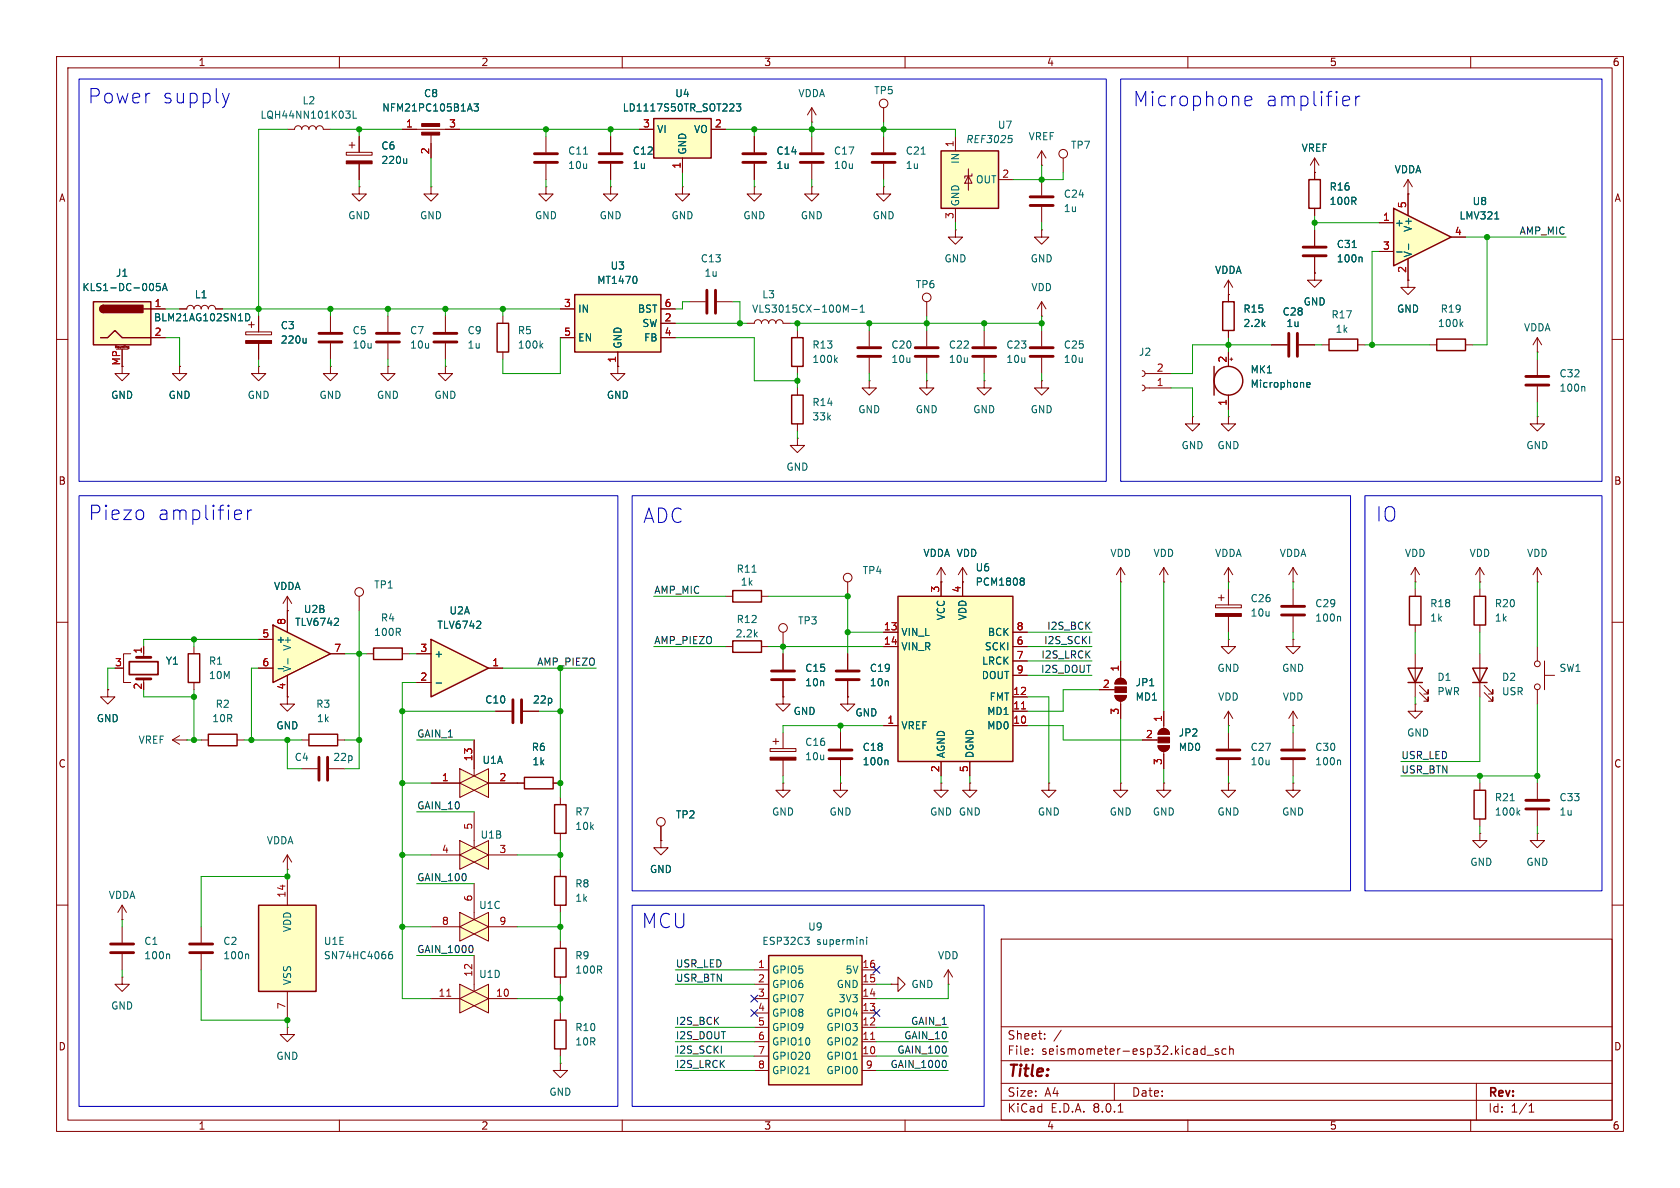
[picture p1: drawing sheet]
<svg xmlns="http://www.w3.org/2000/svg" width="297mm" height="210mm" viewBox="0 0 297 210" stroke-linecap="round" stroke-linejoin="round" font-family="sans-serif">
<g fill="none" stroke="#840000" stroke-width=".18">
<path d="M10 10h277v190h-277zM12 12h273v186h-273zM60 10v2M110 10v2M160 10v2M210 10v2M260 10v2M10 60h2M285 60h2M10 110h2M285 110h2M10 160h2"/>
<path d="M285 160h2M177 166h108v32h-108zM60 198v2M110 198v2M160 198v2M177 194.5h108M177 191.5h108M177 187.5h108M177 181.5h108M182.5 186.3v.1M182.5 185.5v.1M184.7 183.6v.1"/>
<path d="M184.7 182.8v.1M187.6 182.1l-1.3 2M197 191.5v3M197.7 196.6h.8M210 198v2M212.9 185.4l.1 .1M213 184.9v1.5M213 186.3l-.1 .1M213.4 186.5h1.1M215.4 185.5l-.4-.1-.2 .2 .1 .2 .5 .2v.3h-.6M216.7 185.5l-.4-.1-.3 .3v.4l.2 .2h.5M217.4 185.5l.2-.1 .4 .1v.9"/>
<path d="M217.4 184.9v1.5M260 198v2M261 191.5v6.5M270.3 196.6h.9M270.3 195.5l.4-.4v1.5"/>
</g>
<path d="M101.6 52.1h15.2v10.1h-15.2z" fill="#ffffc2"/>
<path d="M101.6 52.1h15.2v10.1h-15.2z" fill="none" stroke="#840000" stroke-width=".25"/>
<path d="M107.9 24.1v2.8M107.9 29v2.8M120.6 33v1.3h1.3l-1.3 1.3-1.2-1.3h1.2M120.6 33h.1M99.1 54.6h2.5M99.1 59.7h2.5M116.8 57.2h2.6M116.8 54.6h2.6M116.8 59.7h2.6M109.2 62.2v2.6" fill="none" stroke="#840000" stroke-width=".18"/>
<path d="M112.5 49l.1 .3-.1 .7" fill="none" stroke="#006464" stroke-width=".18"/>
<path d="M105.9 28.7h4.1M105.9 27.2h4.1" fill="none" stroke="#840000" stroke-width=".51"/>
<path d="M115.6 21h10.1v6.9h-10.1z" fill="#ffffc2"/>
<path d="M115.6 21h10.1v6.9h-10.1z" fill="none" stroke="#840000" stroke-width=".25"/>
<path d="M107.9 33v1.3h1.3l-1.3 1.3-1.2-1.3h1.2M107.9 33h.1M113 22.9h2.6M120.6 27.9v2.6M125.7 22.9h2.6M121.9 53.3h2.8M126.7 53.3h2.8M228.6 138.4v1.3h1.3l-1.3 1.3-1.3-1.3h1.3M228.6 138.4h.1" fill="none" stroke="#840000" stroke-width=".18"/>
<path d="M130.2 18.4h.8l-.5 .4 .4 .2v.5l-.2 .1-.5-.1" fill="none" stroke="#006464" stroke-width=".18"/>
<path d="M125 51.3v4.1M126.5 51.3v4.1" fill="none" stroke="#840000" stroke-width=".51"/>
<path d="M16.5 53.3h10.2v7.7h-10.2z" fill="#ffffc2"/>
<path d="M16.5 53.3h10.2v7.7h-10.2zM17.8 59.7h1.2l1.3-1.3 1.3 1.3h5.1M18.3 54a.64 .64 0 0 0-.6 .6 .64 .64 0 0 0 .6 .6M25.4 54.6h1.3M140 69.9h2v5h-2zM36.8 129.8h5.1v2h-5.1z" fill="none" stroke="#840000" stroke-width=".25"/>
<g fill="#840000" stroke="#840000" stroke-width=".25">
<path d="M17.8 54.2l.5-.2v1.2a.63 .63 0 0 1-.6-.3 .63 .63 0 0 1 .1-.7z"/>
<path d="M18.3 54h7v1.2h-7z"/>
</g>
<g fill="none" stroke="#840000" stroke-width=".18">
<path d="M156.2 19.1v2.5M133.3 33v1.3h1.3l-1.3 1.3-1.2-1.3h1.2M133.3 33h.1M133.3 24.1v2.8M133.3 29v2.8M143.5 33v1.3h1.3l-1.3 1.3-1.3-1.3h1.3M143.5 33h.1M156.2 33v1.3h1.3l-1.3 1.3-1.3-1.3h1.3M156.2 33h.1M184.1 29.2h.1M184.1 26.7l-.7 1.2M184.1 26.7v2.5"/>
<path d="M184.1 31.8v2.7M184.1 36.6v2.8M184.1 26.7l.8 1.2M188 27.9v2.6M26.7 54.6h2.5M26.7 59.7h2.5M163.8 58.4v2.8M20.4 61.5v-.4l.1 .3 .2-.3v.4M20.6 61.7h2M21.6 61.7v3.1M21.9 61.1v.4M22.1 61.1h.1"/>
<path d="M22.1 61.1v.1M22.6 61.6h.1M22.6 61.5h.1M22.6 61.5h.2M22.7 61.3h-.1v.2M22.7 61.3h.1M22.8 61.6h-.1M22.8 61.3v.3M109.2 64.8v1.2h1.3l-1.3 1.3-1.3-1.3h1.3M109.2 64.8h.1M141 77.5v1.2h1.2l-1.2 1.3-1.3-1.3h1.3M141 77.5h.1"/>
<path d="M141 68.6v1.3M141 74.9v1.3M153.7 67.3v1.3h1.2l-1.2 1.3-1.3-1.3h1.3M153.7 67.3h.1M163.8 67.3v1.3h1.3l-1.3 1.3-1.2-1.3h1.2M163.8 67.3h.1M163.8 63.2v2.8M174 67.3v1.3h1.3l-1.3 1.3-1.3-1.3h1.3M174 67.3h.1M184.1 67.3v1.3h1.3l-1.3 1.3-1.2-1.3h1.2M184.1 67.3h.1M35.6 130.8h1.2"/>
<path d="M41.9 130.8h1.3"/>
<circle cx="156.2" cy="18.3" r=".76"/>
<circle cx="188" cy="27.2" r=".76"/>
</g>
<path d="M28.3 50.1h-.6l-.1 .6 .2-.1 .4 .1 .2 .1-.1 .5-.2 .1-.5-.1M28.7 51.4l.4-1.3 .5 1.3M28.8 51h.6" fill="none" stroke="#006464" stroke-width=".18"/>
<path d="M131.3 28.7h4.1M131.3 27.2h4.1M182.1 36.3h4.1M182.1 34.8h4.1M161.8 63h4.1M161.8 61.5h4.1" fill="none" stroke="#840000" stroke-width=".51"/>
<path d="M166.4 26.7h10.1v10.1h-10.1z" fill="#ffffc2"/>
<g fill="none" stroke="#840000" stroke-width=".25">
<path d="M166.4 26.7h10.1v10.1h-10.1zM87.9 57.2h2v5h-2zM140 59.7h2v5.1h-2zM234.9 59.9h5.1v2.1h-5.1zM214.6 64.8v5.1M33.3 115.6h2v5.1h-2zM66 114.6h5.1v2h-5.1zM54.6 129.8h5.1v2h-5.1zM98 167.6h2.1v5.1h-2.1zM98 180.3h2.1v5.1h-2.1z"/>
<circle cx="217.2" cy="67.3" r="2.54"/>
</g>
<g fill="none" stroke="#840000" stroke-width=".18">
<path d="M50.8 22.9h1.3a.64 .64 0 0 1 .6-.7 .64 .64 0 0 1 .6 .7 .64 .64 0 0 1 .7-.7 .64 .64 0 0 1 .6 .7 .64 .64 0 0 1 .6-.7 .64 .64 0 0 1 .7 .7 .64 .64 0 0 1 .6-.7 .64 .64 0 0 1 .6 .7h1.3M61.2 26.9h4.6v.5h-4.6zM61.7 25.7h1M62.2 25.1v1.1M63.5 33v1.3h1.3l-1.3 1.3-1.3-1.3h1.3M63.5 33h.1M63.5 24.1v2.8M63.5 29v2.8M71.1 22.9h10.2M76.2 33v1.3h1.3l-1.3 1.3-1.3-1.3h1.3M76.2 33h.1M76.2 23.6v4.3"/>
<path d="M96.5 33v1.3h1.3l-1.3 1.3-1.3-1.3h1.3M96.5 33h.1M96.5 24.1v2.8M96.5 29v2.8M168.9 24.1v2.6M168.9 36.8v2.6M171.2 31.1l.6 1.3h-1.2zM171.2 29.8v3.9M171.8 30.7v.4h-1.2v.4M176.5 31.8h2.6M31.7 54.6h1.3a.64 .64 0 0 1 .7-.6 .64 .64 0 0 1 .6 .6 .64 .64 0 0 1 .6-.6 .64 .64 0 0 1 .7 .6 .64 .64 0 0 1 .6-.6 .64 .64 0 0 1 .6 .6 .64 .64 0 0 1 .7-.6 .64 .64 0 0 1 .6 .6h1.3M43.4 58.7h4.6v.5h-4.6z"/>
<path d="M43.9 57.4h1.1M44.4 56.9v1M45.7 55.9v2.8M58.4 55.9v2.8M68.6 55.9v2.8M78.7 55.9v2.8M88.9 55.9v1.3M132.1 57.2h1.2a.64 .64 0 0 1 .7-.7 .64 .64 0 0 1 .6 .7 .64 .64 0 0 1 .7-.7 .64 .64 0 0 1 .6 .7 .64 .64 0 0 1 .6-.7 .64 .64 0 0 1 .7 .7 .64 .64 0 0 1 .6-.7 .64 .64 0 0 1 .6 .7h1.3M141 58.4v1.3M153.7 58.4v2.8M163.8 53.3v2.6M168.9 40.6v1.3h1.3l-1.3 1.3-1.3-1.3h1.3"/>
<path d="M168.9 40.6h.1M174 58.4v2.8M184.1 40.6v1.3h1.3l-1.3 1.3-1.2-1.3h1.2M184.1 40.6h.1M184.1 55.9h.1M184.1 53.3v2.6M184.1 58.4v2.8M184.1 53.3l-.7 1.3M184.1 53.3l.8 1.3M232.4 48.3v1.2h1.3l-1.3 1.3-1.3-1.3h1.3M232.4 48.3h.1M232.4 40.6v2.8"/>
<path d="M232.4 45.5v2.8M21.6 64.8v1.2h1.3l-1.3 1.3-1.3-1.3h1.3M31.7 64.8v1.2h1.3l-1.3 1.3-1.2-1.3h1.2M31.7 64.8h.1M45.7 64.8v1.2h1.3l-1.3 1.3-1.3-1.3h1.3M45.7 64.8h.1M45.7 60.7v2.8M58.4 64.8v1.2h1.3l-1.3 1.3-1.3-1.3h1.3M58.4 64.8h.1M58.4 60.7v2.8M68.6 64.8v1.2h1.2l-1.2 1.3-1.3-1.3h1.3M68.6 64.8h.1"/>
<path d="M68.6 60.7v2.8M78.7 64.8v1.2h1.3l-1.3 1.3-1.2-1.3h1.2M78.7 64.8h.1M78.7 60.7v2.8M88.9 62.2v1.3M141 64.8v1.2M153.7 63.2v2.8M174 63.2v2.8M184.1 63.2v2.8M217.2 62.2v2.6M217.2 69.9v2.5M217.4 63.5h.5"/>
<path d="M217.7 63.2v.6M224.8 61h2.8M229.6 61h2.8M233.7 61h1.2M240 61h1.3M21.6 118.1h.2M23.1 115.6h-1.3v5.1h1.3M25.4 114.3v1.9M34.3 114.3v1.3M50.8 108v3.8M50.8 119.4v3.8M63.5 105.4v2.6"/>
<path d="M64.8 115.6h1.2M71.1 115.6h1.3M228.6 113v1.3h1.3l-1.3 1.3-1.3-1.3h1.3M228.6 113h.1M228.6 104.1v2.8M228.6 109v2.8M19 121.9v1.3h1.3l-1.3 1.3-1.2-1.3h1.2M19 121.9h.1M25.4 120v.7M30.5 130.8h2.5M30.5 130.8l1.2 .8M31.7 130l-1.2 .8"/>
<path d="M33 130.8h.1M34.3 120.7v1.2M50.8 123.2v1.3h1.3l-1.3 1.2-1.3-1.2h1.3M50.8 123.2h.1M53.3 130.8h1.3M59.7 130.8h1.3M87.6 125.7h2.8M92.5 125.7h2.7M228.6 128.3h.1M228.6 125.7v2.6M228.6 129.5v2.8M228.6 134.4v2.8"/>
<path d="M228.6 125.7l-.8 1.3M228.6 125.7l.8 1.3M50.8 153.7h.1M50.8 151.1l-.8 1.3M50.8 151.1v2.6M50.8 151.1l.8 1.3M99.1 166.4v1.2M99.1 172.7v1.3M99.1 179.1v1.2M99.1 185.4v1.3"/>
<circle cx="163.8" cy="52.6" r=".76"/>
<circle cx="63.5" cy="104.6" r=".76"/>
</g>
<g fill="none" stroke="#006464" stroke-width=".18">
<path d="M61.1 19.6h.8l-.4 .5M62.4 19.6v1.3h.6M83.8 18.4h.8l-.4 .4 .3 .2v.5l-.2 .1-.5-.1M61.7 20.1l.2 .3v.3l-.2 .2M71.9 28.1v.8M71.9 28.8l-.2 .1M103.2 27.2h.7M178.4 23.9h.6M178.8 24.5l.1 .2-.1 .4M43.4 55.4a.64 .64 0 0 1 .8 .7 .64 .64 0 0 1-.8 .6M54.1 59.8v.9M149.1 53.9l.4 .9 .5-.9v1.3"/>
<path d="M150.6 54.7h.9M152.1 55.2h.7M152.1 54.3l.3-.4v1.3M239.1 43.8h.7M240.6 45.5l.2 .1v.7M54.1 60.5l-.2 .2M95.6 61.1l.4 .4M96 60.7l-.5 .5M147.7 63.6l.3 .5M148 63.2l-.4 .5M231 68l.6-.1v-.2l-.4-.1-.2 .2 .1 .6h.5M50.9 116.4v1"/>
<path d="M236.8 109l.2 .1v.7M236.8 134.4l.2 .1v.7"/>
</g>
<g fill="none" stroke="#840000" stroke-width=".51">
<path d="M94.5 28.7h4.1M94.5 27.2h4.1M56.4 58.9h4.1M66.5 58.9h4.1M76.7 58.9h4.1M227.8 58.9v4.1M229.4 58.9v4.1M230.4 43.7h4M230.4 45.2h4M56.4 60.5h4.1M66.5 60.5h4.1M76.7 60.5h4.1"/>
<path d="M151.6 63h4.1M151.6 61.5h4.1M172 63h4M172 61.5h4M182.1 63h4.1M182.1 61.5h4.1M24.1 116.2h2.6M226.6 108.7h4M226.6 107.2h4M24.1 120h2.6M90.7 123.7v4.1M92.2 123.7v4.1"/>
<path d="M226.6 134.1h4M226.6 132.6h4"/>
</g>
<path d="M22.9 117h5v2.3h-5z" fill="none" stroke="#840000" stroke-width=".3"/>
<g fill="#840000" stroke="#840000" stroke-width=".18">
<path d="M43.4 60.2h4.6v.5h-4.6z"/>
<path d="M74.5 23.4h3.2v.5h-3.2z"/>
<path d="M74.5 21.8h3.2v.6h-3.2z"/>
<path d="M61.2 28.4h4.6v.6h-4.6z"/>
</g>
<g fill="#ffffc2">
<path d="M81.3 176.5l5.1-2.5v5.1z"/>
<path d="M81.3 174l5.1 2.5-5.1 2.6z"/>
</g>
<g fill="none" stroke="#840000" stroke-width=".18">
<path d="M21.6 162.6h.1M21.6 160l-.8 1.3M21.6 160v2.6M21.6 160l.8 1.3M76.2 176.5h5.1M81.3 176.5l5.1-2.5v5.1zM81.3 174l5.1 2.5-5.1 2.6zM83.8 168.9v6.4M86.4 176.5h5M50.8 181.6v1.3h1.3l-1.3 1.3-1.3-1.3h1.3M50.8 181.6h.1M99.1 188v1.2h1.2l-1.2 1.3-1.3-1.3h1.3"/>
<path d="M99.1 188h.1"/>
</g>
<path d="M79 176.1h.7" fill="none" stroke="#a90000" stroke-width=".18"/>
<path d="M45.7 160h10.2v15.3h-10.2z" fill="#ffffc2"/>
<path d="M216.2 53.3h2v5.1h-2zM45.7 160h10.2v15.3h-10.2z" fill="none" stroke="#840000" stroke-width=".25"/>
<path d="M217.2 52.1v1.2M217.2 58.4v1.3M50.8 154.9v5.1M21.6 172.7v1.3h1.3l-1.3 1.3-1.3-1.3h1.3M21.6 172.7h.1M21.6 163.8v2.8M21.6 168.7v2.8M35.6 163.8v2.8M35.6 168.7v2.8M50.8 175.3v5" fill="none" stroke="#840000" stroke-width=".18"/>
<path d="M29.8 168.6l.2 .2v.7M43.8 168.6l.2 .2v.7M69.3 168.2l-.4 .1a.85 .85 0 0 0 0 1.2l.5-.1v-.5l-.2-.2-.4 .1-.1 .1" fill="none" stroke="#006464" stroke-width=".18"/>
<path d="M19.6 168.4h4M19.6 166.9h4M33.5 168.4h4.1M33.5 166.9h4.1" fill="none" stroke="#840000" stroke-width=".51"/>
<path d="M48.3 110.5l10.1 5.1-10.1 5.1z" fill="#ffffc2"/>
<path d="M48.3 110.5l10.1 5.1-10.1 5.1z" fill="none" stroke="#840000" stroke-width=".25"/>
<g fill="none" stroke="#840000" stroke-width=".18">
<path d="M143.5 19.1l-.8 1.2M143.5 19.1v2.5M143.5 19.1l.8 1.2M143.5 21.6h.1M143.5 24.1v2.8M143.5 29v2.8M156.2 24.1v2.8M156.2 29v2.8M45.7 113h2.6M45.7 118.1h2.6M50.8 108h.1M50.8 105.4l-.8 1.3"/>
<path d="M50.8 105.4v2.6M50.8 105.4l.8 1.3M58.4 115.6h2.6M53.3 135.9h2.8M58.2 135.9h2.8"/>
</g>
<path d="M162.9 27.2h.7M49.2 118.2h.9M59.7 109.4l.2 .1-.1 .3-.7 .8h.8" fill="none" stroke="#006464" stroke-width=".18"/>
<path d="M141.5 28.7h4M141.5 27.2h4M154.2 28.7h4M154.2 27.2h4M56.4 133.9v4M57.9 133.9v4" fill="none" stroke="#840000" stroke-width=".51"/>
<path d="M76.2 113l10.2 5.1-10.2 5.1z" fill="#ffffc2"/>
<path d="M76.2 113l10.2 5.1-10.2 5.1z" fill="none" stroke="#840000" stroke-width=".25"/>
<g fill="none" stroke="#840000" stroke-width=".18">
<path d="M217.2 52.1h.1M217.2 49.5l-.8 1.3M217.2 49.5v2.6M217.2 49.5l.7 1.3M73.7 115.6h2.5M86.4 118.1h2.5M73.7 120.7h2.5M138.4 138.4v1.3h1.3l-1.3 1.3-1.2-1.3h1.2M138.4 138.4h.1M148.6 138.4v1.3h1.3l-1.3 1.3-1.3-1.3h1.3M148.6 138.4h.1M116.8 148.6v1.3h1.3l-1.3 1.2-1.2-1.2h1.2"/>
<path d="M116.8 148.6h.1M116.8 146.1v2.5"/>
<circle cx="116.8" cy="145.3" r=".76"/>
</g>
<path d="M84.9 109.9l.1 .1-.1 .3-.7 .8h.8M77.1 120.7h1" fill="none" stroke="#006464" stroke-width=".18"/>
<path d="M135.9 168.9h16.5v22.9h-16.5z" fill="#ffffc2"/>
<path d="M135.9 168.9h16.5v22.9h-16.5z" fill="none" stroke="#840000" stroke-width=".25"/>
<g fill="none" stroke="#840000" stroke-width=".18">
<path d="M170.2 102.9h.1M170.2 100.3l-.8 1.3M170.2 100.3v2.6M170.2 100.3l.7 1.3M166.4 138.4v1.3h1.2l-1.2 1.3-1.3-1.3h1.3M166.4 138.4h.1M171.4 138.4v1.3h1.3l-1.3 1.3-1.2-1.3h1.2M171.4 138.4h.1M185.4 138.4v1.3h1.3l-1.3 1.3-1.3-1.3h1.3M185.4 138.4h.1M133.3 171.5h2.6M133.3 179.1h2.6"/>
<path d="M133.3 176.5h2.6M133.3 174h2.6M152.4 171.5h2.5M152.4 179.1h2.5M152.4 176.5h2.5M152.4 174h2.5M157.5 174h1.2v-1.3l1.3 1.3-1.3 1.3v-1.3M157.5 174h.1M167.6 174h.1M167.6 171.5l-.7 1.2M167.6 171.5v2.5M167.6 171.5l.8 1.2"/>
<path d="M133.3 186.7h2.6M133.3 184.2h2.6M133.3 181.6h2.6M133.3 189.2h2.6M152.4 186.7h2.5M152.4 184.2h2.5M152.4 181.6h2.5M152.4 189.2h2.5"/>
</g>
<path d="M153.9 183.7h.7" fill="none" stroke="#a90000" stroke-width=".18"/>
<path d="M142.3 165.7h.8l-.5 .5M142.9 166.2l.2 .2-.2 .5M152.4 166.1l.2 .2v.6M153.2 165.7v.1M153.2 166.1v.8M142.4 189.8h.8" fill="none" stroke="#006464" stroke-width=".18"/>
<g fill="#ffffc2">
<path d="M81.3 151.1l5.1-2.5v5.1z"/>
<path d="M81.3 148.6l5.1 2.5-5.1 2.6z"/>
</g>
<path d="M76.2 151.1h5.1M81.3 151.1l5.1-2.5v5.1zM81.3 148.6l5.1 2.5-5.1 2.6zM83.8 143.5v6.4M86.4 151.1h5M99.1 141v1.2M99.1 147.3v1.3M99.1 153.7v1.2M99.1 160v1.3" fill="none" stroke="#840000" stroke-width=".18"/>
<path d="M98 142.2h2.1v5.1h-2.1zM98 154.9h2.1v5.1h-2.1z" fill="none" stroke="#840000" stroke-width=".25"/>
<g fill="#ffffc2">
<path d="M81.3 163.8l5.1-2.5v5.1z"/>
<path d="M81.3 161.3l5.1 2.5-5.1 2.6z"/>
</g>
<path d="M83.8 156.2v6.4M76.2 163.8h5.1M81.3 163.8l5.1-2.5v5.1zM81.3 161.3l5.1 2.5-5.1 2.6zM86.4 163.8h5" fill="none" stroke="#840000" stroke-width=".18"/>
<g fill="#ffffc2">
<path d="M81.3 138.4l5.1-2.5v5.1z"/>
<path d="M81.3 135.9l5.1 2.5-5.1 2.6z"/>
</g>
<path d="M76.2 138.4h5.1M81.3 138.4l5.1-2.5v5.1zM81.3 135.9l5.1 2.5-5.1 2.6zM83.8 130.8v6.4M86.4 138.4h6.3M97.8 138.4h1.3" fill="none" stroke="#840000" stroke-width=".18"/>
<path d="M92.7 137.4h5.1v2h-5.1z" fill="none" stroke="#840000" stroke-width=".25"/>
<path d="M158.7 105.4h20.4v29.2h-20.4z" fill="#ffffc2"/>
<path d="M231.4 31.8h2v5h-2zM129.5 104.4h5.1v2h-5.1zM129.5 113.3h5.1v2h-5.1zM158.7 105.4h20.4v29.2h-20.4z" fill="none" stroke="#840000" stroke-width=".25"/>
<g fill="none" stroke="#840000" stroke-width=".18">
<path d="M232.4 30.5h.1M232.4 27.9l-.8 1.3M232.4 27.9v3.9M232.4 36.8v1.3M232.4 27.9l.8 1.3M248.9 34.3h.1M248.9 31.8l-.7 1.2M248.9 31.8v2.5M248.9 31.8l.8 1.2M201.9 65.5l.4 .2 .1 .3-.1 .4-.4 .1M201.9 68.1l.4 .1 .1 .4-.1 .3-.4 .2M202.4 66h4.6"/>
<path d="M202.4 68.6h4.6M210.8 73.7v1.2h1.3l-1.3 1.3-1.3-1.3h1.3M210.8 73.7h.1M217.2 73.7v1.2h1.2l-1.2 1.3-1.3-1.3h1.3M217.2 73.7h.1M271.8 73.7v1.2h1.2l-1.2 1.3-1.3-1.3h1.3M271.8 73.7h.1M128.3 114.3h1.2M128.3 105.4h1.2M134.6 114.3h1.3M134.6 105.4h1.3M138.4 111.8v2.5"/>
<path d="M138.4 115.6v2.8M149.9 102.9v2.5M149.9 115.6v2.8M156.2 111.8h2.5M156.2 114.3h2.5M166.4 102.9h.1M166.4 100.3v5.1M166.4 100.3l-.8 1.3M166.4 100.3l.7 1.3M170.2 102.9v2.5M179.1 111.8h2.5M179.1 114.3h2.5"/>
<path d="M179.1 116.8h2.5M179.1 119.4h2.5M136.1 132.3h4.6v.5h-4.6zM136.7 131.1h1M137.2 130.6v1M138.4 123.2v1.3h1.3l-1.3 1.2-1.2-1.2h1.2M138.4 123.2h.1M138.4 120.4v2.8M138.4 129.5v2.8M138.4 134.4v2.8M148.6 129.5v2.8M148.6 134.4v2.8"/>
<path d="M149.9 123.2v1.3h1.2l-1.2 1.2-1.3-1.2h1.3M149.9 123.2h.1M149.9 120.4v2.8M156.2 128.3h2.5M166.4 134.6v2.6M171.4 134.6v2.6M179.1 128.3h2.5M179.1 125.7h2.5M179.1 123.2h2.5"/>
<circle cx="138.4" cy="111" r=".76"/>
<circle cx="149.9" cy="102.1" r=".76"/>
</g>
<path d="M180.6 125.3h.7" fill="none" stroke="#a90000" stroke-width=".18"/>
<path d="M133 101.2h.7M180.6 102.2h.2l.3 .2-.3 .3M180.6 102.7h.2M180.8 102.7l.3 .3v.2l-.1 .2h-.4M156.8 134.4l.2 .1v.7" fill="none" stroke="#006464" stroke-width=".18"/>
<path d="M136.1 133.9h4.6v.5h-4.6z" fill="#840000" stroke="#840000" stroke-width=".18"/>
<path d="M136.4 118.6h4.1M147.8 118.6h4.1M136.4 120.1h4.1M146.6 134.1h4M146.6 132.6h4M147.8 120.1h4.1" fill="none" stroke="#840000" stroke-width=".51"/>
<path d="M246.4 36.8l10.1 5.1-10.1 5.1z" fill="#ffffc2"/>
<path d="M246.4 36.8l10.1 5.1-10.1 5.1zM254 59.9h5.1v2.1h-5.1zM248.9 118.1h2.6l-1.3 2.6zM249.2 105.4h2v5.1h-2zM260.3 118.1h2.6l-1.3 2.6zM260.6 105.4h2v5.1h-2zM248.9 120.7h2.6M260.3 120.7h2.6M260.6 139.7h2v5.1h-2z" fill="none" stroke="#840000" stroke-width=".25"/>
<g fill="none" stroke="#840000" stroke-width=".18">
<path d="M63.5 24.1v2.8M63.5 29v2.8M71.1 22.9h2.6M76.2 25.4v2.5M78.7 22.9h2.6M107.9 24.1v2.8M107.9 29v2.8M113 22.9h2.6M120.6 27.9v2.6M125.7 22.9h2.6M133.3 24.1v2.8M133.3 29v2.8"/>
<path d="M232.4 30.5h.1M232.4 30.5v1.3M232.4 36.8v1.3M243.8 39.4h2.6M248.9 34.3h.1M248.9 34.3v3.8M26.7 54.6h2.5M26.7 59.7h2.5M31.7 54.6h1.3M38.1 54.6h1.3M45.7 55.9v2.8M99.1 54.6h2.5"/>
<path d="M99.1 59.7h2.5M116.8 57.2h2.6M116.8 54.6h2.6M116.8 59.7h2.6M217.2 52.1h.1M217.2 52.1v1.2M217.2 58.4v1.3M232.4 48.3h.1M232.4 40.6v2.8M232.4 45.5v2.8M243.8 44.5h2.6M248.9 49.5v1.3h1.3l-1.3 1.3-1.3-1.3h1.3"/>
<path d="M248.9 49.5h.1M248.9 45.7v3.8M256.5 41.9h2.6M271.8 59.7v2.5M271.8 59.7l-.8 1.3M271.8 59.7l.7 1.3M21.6 61.7v3.1M31.7 64.8h.1M45.7 60.7v2.8M109.2 64.8h.1M109.2 62.2v2.6M217.2 62.2v2.6"/>
<path d="M217.2 69.9v2.5M224.8 61h2.8M229.6 61h2.8M252.7 61h1.3M259.1 61h1.2M271.8 62.2h.1M271.8 63.5v2.8M271.8 68.3v2.8M25.4 114.3v1.3M45.7 113h2.6M45.7 118.1h2.6M50.8 108h.1"/>
<path d="M50.8 108v3.8M50.8 119.4v3.8M58.4 115.6h2.6M73.7 115.6h2.5M86.4 118.1h2.5M138.4 115.6v2.8M149.9 115.6v2.8M156.2 111.8h2.5M156.2 114.3h2.5M166.4 102.9h.1M166.4 102.9v2.5M170.2 102.9h.1"/>
<path d="M170.2 102.9v2.5M179.1 119.4h2.5M179.1 111.8h2.5M179.1 114.3h2.5M179.1 116.8h2.5M198.1 102.9h.1M198.1 100.3l-.7 1.3M198.1 100.3v2.6M198.1 116.8v3.1M198.1 100.3l.8 1.3M205.7 102.9h.1M205.7 100.3l-.7 1.3"/>
<path d="M205.7 100.3v2.6M205.7 100.3l.8 1.3M214.9 106.9h4.6v.5h-4.6zM215.4 105.7h1M215.9 105.2v1M217.2 102.9h.1M217.2 113v1.3h1.2l-1.2 1.3-1.3-1.3h1.3M217.2 113h.1M217.2 100.3l-.8 1.3M217.2 100.3v2.6M217.2 104.1v2.8M217.2 109v2.8"/>
<path d="M217.2 100.3l.7 1.3M228.6 102.9h.1M228.6 100.3l-.8 1.3M228.6 100.3v2.6M228.6 100.3l.8 1.3M250.2 102.9h.1M250.2 100.3l-.8 1.3M250.2 100.3v2.6M250.2 104.1v1.3M250.2 110.5v1.3M250.2 115.6v7.6M250.2 100.3l.8 1.3"/>
<path d="M261.6 102.9h.1M261.6 100.3l-.7 1.3M261.6 100.3v2.6M261.6 104.1v1.3M261.6 110.5v1.3M261.6 115.6v7.6M261.6 100.3l.8 1.3M271.8 102.9h.1M271.8 100.3v2.6M271.8 114.3v2.5M271.8 100.3l-.8 1.3M271.8 100.3l.7 1.3"/>
<path d="M273 119.4h1.8M273 116.8v5.1M19 121.9h.1M50.8 123.2h.1M73.7 120.7h2.5M76.2 138.4h5.1M83.8 130.8v5.1M86.4 138.4h6.3M87.6 125.7h2.8M92.5 125.7h2.7M97.8 138.4h1.3M138.4 123.2h.1"/>
<path d="M138.4 120.4v2.8M148.6 129.5v2.8M148.6 134.4v2.8M149.9 123.2h.1M149.9 120.4v2.8M156.2 128.3h2.5M166.4 134.6v2.6M171.4 134.6v2.6M179.1 125.7h2.5M179.1 128.3h2.5M179.1 123.2h2.5M194.3 121.9h2.8"/>
<path d="M197.1 122.9h2a1.02 1.02 0 0 1-1 1 1.02 1.02 0 0 1-1-1zM197.4 120.2a1.02 1.02 0 0 1 1.1-.2 1.02 1.02 0 0 1 .6 .9h-2zM198.1 138.4v1.3h1.3l-1.3 1.3-1.3-1.3h1.3M198.1 138.4h.1M198.1 124v3M201.9 130.8h2.8M204.7 131.8h2.1a1.02 1.02 0 0 1-1.1 1 1.02 1.02 0 0 1-1-1zM205 129.1a1.02 1.02 0 0 1 1.1-.2 1.02 1.02 0 0 1 .7 .9h-2.1zM205.7 138.4v1.3h1.3l-1.3 1.3-1.2-1.3h1.2M205.7 138.4h.1M205.7 125.7v3.1M205.7 132.8v3.1"/>
<path d="M217.2 138.4v1.3h1.2l-1.2 1.3-1.3-1.3h1.3M217.2 138.4h.1M217.2 128.3h.1M217.2 125.7v2.6M217.2 129.5v2.8M217.2 134.4v2.8M217.2 125.7l-.8 1.3M217.2 125.7l.7 1.3M250.2 124.5v1.2h1.3l-1.3 1.3-1.3-1.3h1.3M250.2 124.5h.1M251 122.4l1.5 1.6v-.8v.8h-.8M251 121.2l1.5 1.5v-.8v.8h-.8"/>
<path d="M261.6 138.4v1.3M262.4 122.4l1.5 1.6v-.8v.8h-.8M262.4 121.2l1.5 1.5v-.8v.8h-.8M271.8 121.9v2.6M271.8 138.4v2.8M116.8 148.6h.1M116.8 146.1v2.5M261.6 147.3v1.3h1.3l-1.3 1.3-1.3-1.3h1.3M261.6 147.3h.1M261.6 144.8v1.3M271.8 147.3v1.3h1.2l-1.2 1.3-1.3-1.3h1.3M271.8 147.3h.1"/>
<path d="M271.8 143.3v2.8"/>
<circle cx="271.8" cy="117.3" r=".51"/>
<circle cx="271.8" cy="121.4" r=".51"/>
</g>
<g fill="none" stroke="#006464" stroke-width=".18">
<path d="M83.8 18.4h.8l-.4 .4 .3 .2v.5l-.2 .1-.5-.1M130.2 18.4h.8l-.5 .4 .4 .2v.5l-.2 .1-.5-.1M71.9 28.1v.8M71.9 28.8l-.2 .1M264.3 38.7h.7M28.3 50.1h-.6l-.1 .6 .2-.1 .4 .1 .2 .1-.1 .5-.2 .1-.5-.1M28.7 51.4l.4-1.3 .5 1.3M28.8 51h.6M43.4 55.4a.64 .64 0 0 1 .8 .7 .64 .64 0 0 1-.8 .6M54.1 59.8v.9M112.5 49l.1 .3-.1 .7M239.1 43.8h.7"/>
<path d="M240.6 45.5l.2 .1v.7M246.9 44.5h1M249 43.1v1M258.3 57.2l.3 .5M258.6 56.9l-.5 .5M54.1 60.5l-.2 .2M231 68l.6-.1v-.2l-.4-.1-.2 .2 .1 .6h.5M280 68.3l.2 .2v.7M49.2 118.2h.9M50.9 116.4v1M59.7 109.4l.2 .1-.1 .3-.7 .8h.8M84.9 109.9l.1 .1-.1 .3-.7 .8h.8"/>
<path d="M180.6 102.2h.2l.3 .2-.3 .3M180.6 102.7h.2M180.8 102.7l.3 .3v.2l-.1 .2h-.4M77.1 120.7h1M156.8 134.4l.2 .1v.7M267 141.5h.7M268.3 143.6l.4 .5M268.7 143.2l-.5 .5"/>
</g>
<path d="M269.7 68.1h4.1M269.7 66.5h4.1M215.1 134.1h4.1M215.1 132.6h4.1M269.7 143h4.1M269.7 141.5h4.1" fill="none" stroke="#840000" stroke-width=".51"/>
<g fill="#840000" stroke="#840000" stroke-width=".18">
<path d="M214.9 108.5h4.6v.5h-4.6z"/>
<path d="M197.4 120.2a1.02 1.02 0 0 1 1.1-.2 1.02 1.02 0 0 1 .6 .9h-2z"/>
<path d="M197.1 121.4h2v1h-2z"/>
<path d="M197.1 122.9h2a1.02 1.02 0 0 1-1 1 1.02 1.02 0 0 1-1-1z"/>
<path d="M205 129.1a1.02 1.02 0 0 1 1.1-.2 1.02 1.02 0 0 1 .7 .9h-2.1z"/>
<path d="M204.7 130.3h2.1v1h-2.1z"/>
<path d="M204.7 131.8h2.1a1.02 1.02 0 0 1-1.1 1 1.02 1.02 0 0 1-1-1z"/>
</g>
<path d="M83.4 167.2l.2 .4-.2 .7M167.1 187.5l.2 .4-.2 .8" fill="none" stroke="#0f0f0f" stroke-width=".18"/>
<g fill="none" stroke="#0000c2" stroke-width=".18">
<path d="M14 14h181.6v71.1h-181.6zM40.5 16.5l-.6 1.7M198.1 14h85.1v71.1h-85.1zM220.1 17.9l1.2-.3-.1-.5-.7-.1-.4 .4v.9l.1 .3 .3 .1 .7-.1M237.7 17l.8 .1 .1 .5-1.2 .3M238.5 18.6l-.8 .1M239.7 17v1.7M240.4 17a.65 .65 0 0 0-.7 .5M14 87.6h95.2v108h-95.2zM41.8 90.2l.8 .1 .1 .5-1.2 .2M42.6 91.7l-.8 .1M43.8 90.2v1.6"/>
<path d="M44.5 90.2a.65 .65 0 0 0-.7 .4M111.8 87.6h127v69.9h-127zM241.3 87.6h41.9v69.9h-41.9zM111.8 160h62.2v35.6h-62.2z"/>
</g>
<g fill="none" stroke="#009600" stroke-width=".18">
<path d="M50.8 22.9h-5.1v33M58.4 22.9h12.7M63.5 22.9v1.2M63.5 31.8v1.2M76.2 27.9v5.1M81.3 22.9h31.7M96.5 22.9v1.2M96.5 31.8v1.2M107.9 22.9v1.2M107.9 31.8v1.2M120.6 30.5v2.5M128.3 22.9h40.6v1.2"/>
<path d="M133.3 22.9v1.2M133.3 31.8v1.2M143.5 21.6v2.5M143.5 31.8v1.2M156.2 21.6v2.5M156.2 31.8v1.2M168.9 39.4v1.2M184.1 29.2v2.6M184.1 39.4v1.2M188 30.5v1.3h-8.9M232.4 39.4h11.4M232.4 38.1v2.5"/>
<path d="M29.2 54.6h2.5M29.2 59.7h2.5v5.1M39.4 54.6h59.7M58.4 54.6v1.3M68.6 54.6v1.3M78.7 54.6v1.3M88.9 54.6v1.3M99.1 59.7v6.3h-10.2v-2.5M119.4 57.2h12.7M119.4 59.7h13.9v7.6h7.7M121.9 53.3h-1.3v1.3h-1.2M129.5 53.3h1.3v3.9"/>
<path d="M139.7 57.2h44.4M141 57.2v1.2M153.7 57.2v1.2M163.8 55.9v2.5M174 57.2v1.2M184.1 55.9v2.5M217.2 59.7v2.5M243.8 44.5h-1.2v16.5M259.1 41.9h17.8M262.9 41.9v19.1h-2.6M45.7 63.5v1.3M58.4 63.5v1.3"/>
<path d="M68.6 63.5v1.3M78.7 63.5v1.3M141 66v2.6M141 76.2v1.3M153.7 66v1.3M163.8 66v1.3M174 66v1.3M184.1 66v1.3M207 68.6h3.8v5.1M217.2 72.4v1.3M224.8 61h-14v5h-3.8M232.4 61h1.3"/>
<path d="M241.3 61h11.4M271.8 62.2v1.3M271.8 71.1v2.6M20.3 118.1h-1.3v3.8M34.3 113v1.3M45.7 113h-20.3v1.3M45.7 118.1h-1.3v12.7M61 115.6h3.8M63.5 108v27.9h-2.5M72.4 115.6h1.3M88.9 118.1h16.5M99.1 118.1v22.9"/>
<path d="M115.6 114.3h12.7M115.6 105.4h12.7M135.9 114.3h20.3M135.9 105.4h14v10.2M138.4 114.3v1.3M149.9 111.8h6.3M181.6 114.3h11.4M181.6 111.8h11.4M181.6 119.4h11.4M181.6 116.8h11.4M198.1 102.9v13.9M205.7 102.9v22.8"/>
<path d="M217.2 102.9v1.2M217.2 111.8v1.2M228.6 102.9v1.2M228.6 111.8v1.2M250.2 102.9v1.2M250.2 111.8v3.8M261.6 102.9v1.2M261.6 111.8v3.8M271.8 102.9v11.4M25.4 121.9v1.3h8.9M33 130.8h2.6M34.3 121.9v8.9"/>
<path d="M43.2 130.8h10.1M50.8 130.8v5.1h2.5M61 130.8h2.5M71.1 138.4h5.1M71.1 125.7h16.5M73.7 120.7h-2.6v55.8h5.1M73.7 130.8h10.1M95.2 125.7h3.9M138.4 137.2v1.2M148.6 128.3v1.2M148.6 137.2v1.2M156.2 128.3h-17.8v1.2"/>
<path d="M166.4 137.2v1.2M171.4 137.2v1.2M181.6 128.3h6.4v2.5h13.9M181.6 123.2h3.8v15.2M194.3 121.9h-6.3v3.8h-6.4M198.1 127v11.4M205.7 135.9v2.5M217.2 128.3v1.2M217.2 137.2v1.2M228.6 128.3v1.2M228.6 137.2v1.2M247.6 137.2h24.2"/>
<path d="M250.2 123.2v1.3M261.6 123.2v11.4h-14M261.6 137.2v1.2M271.8 124.5v13.9M50.8 153.7v1.2h-15.2v8.9M71.1 151.1h5.1M73.7 143.5h10.1M73.7 156.2h10.1M91.4 151.1h7.7M99.1 148.6v5.1M261.6 146.1v1.2M271.8 146.1v1.2"/>
<path d="M21.6 162.6v1.2M21.6 171.5v1.2M35.6 171.5v8.8h15.2v1.3M71.1 163.8h5.1M73.7 168.9h10.1M91.4 176.5h7.7M91.4 163.8h7.7M99.1 161.3v5.1M99.1 174v5.1M119.4 174h13.9M119.4 171.5h13.9M154.9 174h2.6"/>
<path d="M167.6 174v2.5h-12.7M99.1 186.7v1.3M119.4 184.2h13.9M119.4 186.7h13.9M119.4 189.2h13.9M119.4 181.6h13.9M154.9 184.2h12.7M154.9 186.7h12.7M154.9 189.2h12.7M154.9 181.6h12.7"/>
</g>
<path d="M132.7 175.9l1.3 1.2M132.7 178.5l1.3 1.2M134 175.9l-1.3 1.2M134 178.5l-1.3 1.2M154.3 178.5l1.2 1.2M154.3 170.8l1.2 1.3M155.5 178.5l-1.2 1.2M155.5 170.8l-1.2 1.3" fill="none" stroke="#000084" stroke-width=".18"/>
<path d="M180.6 125.3h.7" fill="none" stroke="#a90000" stroke-width=".18"/>
<g fill="#009600" stroke="#009600" stroke-width=".18">
<circle cx="184.1" cy="31.8" r=".46"/>
<circle cx="184.1" cy="57.2" r=".46"/>
<circle cx="174" cy="57.2" r=".46"/>
<circle cx="133.3" cy="22.9" r=".46"/>
<circle cx="143.5" cy="22.9" r=".46"/>
<circle cx="156.2" cy="22.9" r=".46"/>
<circle cx="58.4" cy="54.6" r=".46"/>
<circle cx="68.6" cy="54.6" r=".46"/>
<circle cx="78.7" cy="54.6" r=".46"/>
<circle cx="63.5" cy="22.9" r=".46"/>
<circle cx="45.7" cy="54.6" r=".46"/>
<circle cx="141" cy="67.3" r=".46"/>
<circle cx="141" cy="57.2" r=".46"/>
<circle cx="153.7" cy="57.2" r=".46"/>
<circle cx="163.8" cy="57.2" r=".46"/>
<circle cx="96.5" cy="22.9" r=".46"/>
<circle cx="107.9" cy="22.9" r=".46"/>
<circle cx="88.9" cy="54.6" r=".46"/>
<circle cx="99.1" cy="138.4" r=".46"/>
<circle cx="99.1" cy="125.7" r=".46"/>
<circle cx="99.1" cy="176.5" r=".46"/>
<circle cx="99.1" cy="163.8" r=".46"/>
<circle cx="99.1" cy="151.1" r=".46"/>
<circle cx="34.3" cy="130.8" r=".46"/>
<circle cx="34.3" cy="123.2" r=".46"/>
<circle cx="63.5" cy="115.6" r=".46"/>
<circle cx="34.3" cy="113" r=".46"/>
<circle cx="44.4" cy="130.8" r=".46"/>
<circle cx="50.8" cy="130.8" r=".46"/>
<circle cx="50.8" cy="154.9" r=".46"/>
<circle cx="50.8" cy="180.3" r=".46"/>
<circle cx="71.1" cy="163.8" r=".46"/>
<circle cx="63.5" cy="130.8" r=".46"/>
<circle cx="71.1" cy="125.7" r=".46"/>
<circle cx="71.1" cy="138.4" r=".46"/>
<circle cx="71.1" cy="151.1" r=".46"/>
<circle cx="149.9" cy="111.8" r=".46"/>
<circle cx="149.9" cy="105.4" r=".46"/>
<circle cx="138.4" cy="114.3" r=".46"/>
<circle cx="148.6" cy="128.3" r=".46"/>
<circle cx="130.8" cy="57.2" r=".46"/>
<circle cx="262.9" cy="41.9" r=".46"/>
<circle cx="271.8" cy="137.2" r=".46"/>
<circle cx="261.6" cy="137.2" r=".46"/>
<circle cx="232.4" cy="39.4" r=".46"/>
<circle cx="242.6" cy="61" r=".46"/>
<circle cx="217.2" cy="61" r=".46"/>
</g>
<g font-size="3.5" fill="#0000c2">
<text x="15.5" y="18.5">Power</text>
<text x="28.7" y="18.5">supply</text>
<text x="200.2" y="19">Microphone</text>
<text x="223.6" y="19">amplifier</text>
<text x="15.5" y="92.2">Piezo</text>
<text x="27.7" y="92.2">amplifier</text>
<text x="113.5" y="92.7">ADC</text>
<text x="243.1" y="92.4">IO</text>
<text x="113.3" y="164.3">MCU</text>
</g>
<text font-size="2.8" fill="#840000" x="178" y="190.9">Title:</text>
<g font-size="2.1" fill="#840000">
<text x="178" y="184">Sheet:</text>
<text x="178" y="186.7">File:</text>
<text x="184.1" y="186.7">seismometer-esp32.kicad_sch</text>
<text x="178" y="196.9">KiCad</text>
<text x="178" y="194.1">Size:</text>
<text x="184.7" y="194.1">A4</text>
<text x="185.7" y="196.9">E.D.A.</text>
<text x="193.3" y="196.9">8.0.1</text>
<text x="200" y="194.1">Date:</text>
<text x="263" y="194.3">Rev:</text>
<text x="263" y="196.9">Id:</text>
<text x="267.1" y="196.9">1/1</text>
</g>
<g font-size="1.8" fill="#840000">
<text x="35" y="11.9">1</text>
<text x="85" y="11.9">2</text>
<text x="135" y="11.9">3</text>
<text x="185" y="11.9">4</text>
<text x="235" y="11.9">5</text>
<text x="285" y="11.9">6</text>
<text x="10.3" y="35.9">A</text>
<text x="285.3" y="35.9">A</text>
<text x="21.3" y="64.7" transform="rotate(-90 21.3 64.7)">MP</text>
<text x="10.3" y="85.9">B</text>
<text x="285.3" y="85.9">B</text>
<text x="10.3" y="135.9">C</text>
<text x="285.3" y="135.9">C</text>
<text x="10.3" y="185.9">D</text>
<text x="285.3" y="185.9">D</text>
<text x="35" y="199.9">1</text>
<text x="85" y="199.9">2</text>
<text x="135" y="199.9">3</text>
<text x="185" y="199.9">4</text>
<text x="235" y="199.9">5</text>
<text x="285" y="199.9">6</text>
</g>
<g font-size="1.8" fill="#006464">
<text x="74.9" y="17.4">C8</text>
<text x="119.3" y="17.4">U4</text>
<text x="141" y="17.4">VDDA</text>
<text x="154.4" y="16.9">TP5</text>
<text x="46" y="21.2">LQH44NN101K03L</text>
<text x="53.4" y="18.6">L2</text>
<text x="67.5" y="19.9">NFM21PC105B1A3</text>
<text x="110" y="19.9">LD1117S50TR_SOT223</text>
<text x="116.1" y="23.7">VI</text>
<text x="122.6" y="23.7">VO</text>
<text x="176.3" y="23">U7</text>
<text x="67.3" y="26.6">C6</text>
<text x="67.3" y="29.2">220u</text>
<text x="100.3" y="27.5">C11</text>
<text x="111.8" y="27.5">C12</text>
<text x="121.5" y="27.4" transform="rotate(-90 121.5 27.4)">GND</text>
<text x="137.2" y="27.5">C14</text>
<text x="147.3" y="27.5">C17</text>
<text x="160" y="27.5">C21</text>
<text x="169.8" y="29.1" transform="rotate(-90 169.8 29.1)">IN</text>
<text x="170.7" y="25.5">REF3025</text>
<text x="181.8" y="25">VREF</text>
<text x="189.2" y="26.5">TP7</text>
<text x="230" y="27">VREF</text>
<text x="100.3" y="30.1">10u</text>
<text x="111.8" y="30.1">1u</text>
<text x="137.2" y="30.1">1u</text>
<text x="147.3" y="30.1">10u</text>
<text x="160" y="30.1">1u</text>
<text x="172.4" y="32.6">OUT</text>
<text x="188" y="35.2">C24</text>
<text x="235" y="33.9">R16</text>
<text x="246.5" y="30.8">VDDA</text>
<text x="61.5" y="39">GND</text>
<text x="74.2" y="39">GND</text>
<text x="94.5" y="39">GND</text>
<text x="105.9" y="39">GND</text>
<text x="118.6" y="39">GND</text>
<text x="131.3" y="39">GND</text>
<text x="141.5" y="39">GND</text>
<text x="154.2" y="39">GND</text>
<text x="169.8" y="36.6" transform="rotate(-90 169.8 36.6)">GND</text>
<text x="188" y="37.7">1u</text>
<text x="235" y="36.4">100R</text>
<text x="246.5" y="40.2">+</text>
<text x="249.8" y="41.1" transform="rotate(-90 249.8 41.1)">V+</text>
<text x="257.9" y="39">LMV321</text>
<text x="260.2" y="36.5">U8</text>
<text x="107.8" y="47.9">U3</text>
<text x="123.8" y="46.6">C13</text>
<text x="166.9" y="46.6">GND</text>
<text x="182.1" y="46.6">GND</text>
<text x="236.2" y="46.6">100n</text>
<text x="236.2" y="44">C31</text>
<text x="249.8" y="45.6" transform="rotate(-90 249.8 45.6)">V-</text>
<text x="14.5" y="51.7">KLS1-DC-005A</text>
<text x="20.4" y="49.1">J1</text>
<text x="34.3" y="52.9">L1</text>
<text x="105.5" y="50.4">MT1470</text>
<text x="124.4" y="49.1">1u</text>
<text x="134.7" y="52.9">L3</text>
<text x="161.8" y="51.2">TP6</text>
<text x="182.2" y="51.7">VDD</text>
<text x="214.7" y="48.6">VDDA</text>
<text x="27.1" y="57">BLM21AG102SN1D</text>
<text x="49.5" y="58.4">C3</text>
<text x="62.2" y="59.3">C5</text>
<text x="72.4" y="59.3">C7</text>
<text x="82.6" y="59.3">C9</text>
<text x="91.4" y="59.3">R5</text>
<text x="102.1" y="55.5">IN</text>
<text x="112.7" y="55.5">BST</text>
<text x="113.5" y="58">SW</text>
<text x="132.9" y="55.5">VLS3015CX-100M-1</text>
<text x="219.7" y="58">2.2k</text>
<text x="219.7" y="55.5">R15</text>
<text x="226.7" y="56">C28</text>
<text x="227.3" y="58">1u</text>
<text x="230.4" y="54.2">GND</text>
<text x="235.3" y="56.5">R17</text>
<text x="236" y="59">1k</text>
<text x="246.9" y="55.5">GND</text>
<text x="254.1" y="58">100k</text>
<text x="254.6" y="55.5">R19</text>
<text x="269.3" y="58.8">VDDA</text>
<text x="49.5" y="60.9">220u</text>
<text x="62.2" y="61.8">10u</text>
<text x="72.4" y="61.8">10u</text>
<text x="82.6" y="61.8">1u</text>
<text x="91.4" y="61.8">100k</text>
<text x="102.1" y="60.6">EN</text>
<text x="110.1" y="61.7" transform="rotate(-90 110.1 61.7)">GND</text>
<text x="113.8" y="60.6">FB</text>
<text x="143.5" y="61.8">R13</text>
<text x="143.5" y="64.4">100k</text>
<text x="157.5" y="61.8">C20</text>
<text x="157.5" y="64.4">10u</text>
<text x="167.6" y="61.8">C22</text>
<text x="167.6" y="64.4">10u</text>
<text x="177.8" y="61.8">C23</text>
<text x="177.8" y="64.4">10u</text>
<text x="188" y="61.8">C25</text>
<text x="188" y="64.4">10u</text>
<text x="201.2" y="63.1">J2</text>
<text x="19.6" y="70.7">GND</text>
<text x="29.7" y="70.7">GND</text>
<text x="43.7" y="70.7">GND</text>
<text x="56.4" y="70.7">GND</text>
<text x="66.5" y="70.7">GND</text>
<text x="76.7" y="70.7">GND</text>
<text x="107.2" y="70.7">GND</text>
<text x="143.5" y="72">R14</text>
<text x="221" y="66.2">MK1</text>
<text x="221" y="68.7">Microphone</text>
<text x="275.6" y="66.9">C32</text>
<text x="275.6" y="69.4">100n</text>
<text x="143.5" y="74.5">33k</text>
<text x="151.6" y="73.3">GND</text>
<text x="161.8" y="73.3">GND</text>
<text x="172" y="73.3">GND</text>
<text x="182.1" y="73.3">GND</text>
<text x="138.9" y="83.4">GND</text>
<text x="208.8" y="79.6">GND</text>
<text x="215.1" y="79.6">GND</text>
<text x="269.7" y="79.6">GND</text>
<text x="130.1" y="101.4">R11</text>
<text x="152.4" y="101.7">TP4</text>
<text x="163.1" y="98.7">VDDA VDD</text>
<text x="172.4" y="101.2">U6</text>
<text x="196.2" y="98.7">VDD</text>
<text x="203.8" y="98.7">VDD</text>
<text x="214.7" y="98.7">VDDA</text>
<text x="226.1" y="98.7">VDDA</text>
<text x="248.3" y="98.7">VDD</text>
<text x="259.7" y="98.7">VDD</text>
<text x="269.9" y="98.7">VDD</text>
<text x="48.3" y="104.5">VDDA</text>
<text x="66" y="104.2">TP1</text>
<text x="130.9" y="103.7">1k</text>
<text x="172.4" y="103.7">PCM1808</text>
<text x="221" y="106.7">C26</text>
<text x="232.4" y="107.5">C29</text>
<text x="252.7" y="107.5">R18</text>
<text x="264.2" y="107.5">R20</text>
<text x="48.8" y="113.9">+</text>
<text x="52.1" y="110.8">TLV6742</text>
<text x="53.6" y="108.6">U2B</text>
<text x="66" y="112.6">100R</text>
<text x="67.2" y="110.1">R4</text>
<text x="77.2" y="111.4">TLV6742</text>
<text x="79.4" y="108.8">U2A</text>
<text x="130" y="112.9">2.2k</text>
<text x="130.1" y="110.3">R12</text>
<text x="141" y="110.6">TP3</text>
<text x="159.3" y="112.6">VIN_L</text>
<text x="167.2" y="109.7" transform="rotate(-90 167.2 109.7)">VCC</text>
<text x="171" y="109.7" transform="rotate(-90 171 109.7)">VDD</text>
<text x="174.5" y="112.6">BCK</text>
<text x="221" y="109.2">10u</text>
<text x="232.4" y="110.1">100n</text>
<text x="252.7" y="110.1">1k</text>
<text x="264.2" y="110.1">1k</text>
<text x="29.2" y="117.7">Y1</text>
<text x="36.8" y="117.7">R1</text>
<text x="51.7" y="118.9" transform="rotate(-90 51.7 118.9)">V-</text>
<text x="51.7" y="115.1" transform="rotate(-90 51.7 115.1)">V+</text>
<text x="76.7" y="116.4">+</text>
<text x="142.2" y="119">C15</text>
<text x="153.7" y="119">C19</text>
<text x="159.3" y="115.2">VIN_R</text>
<text x="173.5" y="117.7">LRCK</text>
<text x="174" y="115.2">SCKI</text>
<text x="215.1" y="119">GND</text>
<text x="226.6" y="119">GND</text>
<text x="275.6" y="119">SW1</text>
<text x="36.8" y="120.2">10M</text>
<text x="38" y="125.3">R2</text>
<text x="55.8" y="125.3">R3</text>
<text x="85.7" y="124.6">C10</text>
<text x="94.1" y="124.6">22p</text>
<text x="142.2" y="121.5">10n</text>
<text x="153.7" y="121.5">10n</text>
<text x="173.5" y="120.2">DOUT</text>
<text x="174.9" y="124.1">FMT</text>
<text x="200.7" y="121.5">JP1</text>
<text x="200.7" y="124.1">MD1</text>
<text x="215.3" y="124.1">VDD</text>
<text x="226.7" y="124.1">VDD</text>
<text x="254" y="120.6">D1</text>
<text x="254" y="123.1">PWR</text>
<text x="265.4" y="120.6">D2</text>
<text x="265.4" y="123.1">USR</text>
<text x="17" y="127.9">GND</text>
<text x="24.4" y="131.7">VREF</text>
<text x="37.4" y="127.9">10R</text>
<text x="48.8" y="129.1">GND</text>
<text x="55.9" y="127.9">1k</text>
<text x="140.2" y="126.6">GND</text>
<text x="151.1" y="126.8">GND</text>
<text x="159.3" y="129.1">VREF</text>
<text x="174.4" y="129.1">MD0</text>
<text x="174.4" y="126.6">MD1</text>
<text x="208.3" y="130.4">JP2</text>
<text x="248.7" y="130.4">GND</text>
<text x="52" y="134.7">C4</text>
<text x="58.8" y="134.7">22p</text>
<text x="85.2" y="135.2">U1A</text>
<text x="93.9" y="132.9">R6</text>
<text x="94" y="135.5">1k</text>
<text x="142.2" y="132.1">C16</text>
<text x="142.2" y="134.6">10u</text>
<text x="152.4" y="135.5">100n</text>
<text x="152.4" y="132.9">C18</text>
<text x="167.2" y="134.1" transform="rotate(-90 167.2 134.1)">AGND</text>
<text x="172.3" y="134.1" transform="rotate(-90 172.3 134.1)">DGND</text>
<text x="208.3" y="132.9">MD0</text>
<text x="221" y="132.9">C27</text>
<text x="221" y="135.5">10u</text>
<text x="232.4" y="135.5">100n</text>
<text x="232.4" y="132.9">C30</text>
<text x="264.2" y="141.8">R21</text>
<text x="275.6" y="141.8">C33</text>
<text x="47.1" y="149.5">VDDA</text>
<text x="84.9" y="148.4">U1B</text>
<text x="101.6" y="144.4">R7</text>
<text x="101.6" y="146.9">10k</text>
<text x="119.4" y="144.9">TP2</text>
<text x="136.4" y="144.4">GND</text>
<text x="146.6" y="144.4">GND</text>
<text x="164.3" y="144.4">GND GND</text>
<text x="183.4" y="144.4">GND</text>
<text x="196.1" y="144.4">GND</text>
<text x="203.7" y="144.4">GND</text>
<text x="215.1" y="144.4">GND</text>
<text x="226.6" y="144.4">GND</text>
<text x="264.2" y="144.4">100k</text>
<text x="275.6" y="144.4">1u</text>
<text x="114.8" y="154.5">GND</text>
<text x="259.8" y="153.3">GND</text>
<text x="269.7" y="153.3">GND</text>
<text x="19.1" y="159.1">VDDA</text>
<text x="84.6" y="160.9">U1C</text>
<text x="101.6" y="157.1">R8</text>
<text x="101.6" y="159.6">1k</text>
<text x="25.4" y="167.2">C1</text>
<text x="39.4" y="167.2">C2</text>
<text x="51.7" y="164.9" transform="rotate(-90 51.7 164.9)">VDD</text>
<text x="57.2" y="167.2">U1E</text>
<text x="134.7" y="167.2">ESP32C3</text>
<text x="142.8" y="164.7">U9</text>
<text x="144.4" y="167.2">supermini</text>
<text x="25.4" y="169.8">100n</text>
<text x="39.4" y="169.8">100n</text>
<text x="57.2" y="169.8">SN74HC4066</text>
<text x="84.6" y="173.1">U1D</text>
<text x="101.6" y="169.8">R9</text>
<text x="101.6" y="172.3">100R</text>
<text x="136.4" y="172.3">GPIO5</text>
<text x="149.4" y="172.3">5V</text>
<text x="165.7" y="169.8">VDD</text>
<text x="19.6" y="178.7">GND</text>
<text x="51.7" y="174.2" transform="rotate(-90 51.7 174.2)">VSS</text>
<text x="136.4" y="174.9">GPIO6</text>
<text x="136.4" y="177.4">GPIO7</text>
<text x="136.4" y="179.9">GPIO8</text>
<text x="146" y="179.9">GPIO4</text>
<text x="147.8" y="174.9">GND</text>
<text x="148.2" y="177.4">3V3</text>
<text x="161" y="174.9">GND</text>
<text x="101.6" y="182.5">R10</text>
<text x="101.6" y="185">10R</text>
<text x="136.4" y="182.5">GPIO9</text>
<text x="136.4" y="185">GPIO10</text>
<text x="146" y="185">GPIO2</text>
<text x="146" y="182.5">GPIO3</text>
<text x="48.8" y="187.6">GND</text>
<text x="136.4" y="187.6">GPIO20</text>
<text x="136.4" y="190.1">GPIO21</text>
<text x="146" y="187.6">GPIO1</text>
<text x="146" y="190.1">GPIO0</text>
<text x="97" y="193.9">GND</text>
</g>
<g font-size="1.8" fill="#a90000">
<text x="71.7" y="22.6">1</text>
<text x="79.3" y="22.6">3</text>
<text x="113.6" y="22.6">3</text>
<text x="126.3" y="22.6">2</text>
<text x="75.9" y="27.4" transform="rotate(-90 75.9 27.4)">2</text>
<text x="120.4" y="29.9" transform="rotate(-90 120.4 29.9)">1</text>
<text x="168.7" y="26.1" transform="rotate(-90 168.7 26.1)">1</text>
<text x="177.1" y="31.5">2</text>
<text x="168.7" y="38.8" transform="rotate(-90 168.7 38.8)">3</text>
<text x="244.4" y="39.1">1</text>
<text x="248.7" y="36.9" transform="rotate(-90 248.7 36.9)">5</text>
<text x="257.1" y="41.7">4</text>
<text x="244.4" y="44.2">3</text>
<text x="248.7" y="48.3" transform="rotate(-90 248.7 48.3)">2</text>
<text x="27.2" y="54.4">1</text>
<text x="27.2" y="59.4">2</text>
<text x="99.6" y="54.4">3</text>
<text x="99.6" y="59.4">5</text>
<text x="117.4" y="56.9">2</text>
<text x="117.4" y="59.4">4</text>
<text x="117.4" y="54.4">6</text>
<text x="109" y="64.2" transform="rotate(-90 109 64.2)">1</text>
<text x="204.4" y="65.8">2</text>
<text x="216.9" y="64.2" transform="rotate(-90 216.9 64.2)">2</text>
<text x="204.4" y="68.3">1</text>
<text x="216.9" y="71.8" transform="rotate(-90 216.9 71.8)">1</text>
<text x="166.1" y="104.8" transform="rotate(-90 166.1 104.8)">3</text>
<text x="169.9" y="104.8" transform="rotate(-90 169.9 104.8)">4</text>
<text x="46.3" y="112.8">5</text>
<text x="50.5" y="110.6" transform="rotate(-90 50.5 110.6)">8</text>
<text x="156.2" y="111.5">13</text>
<text x="179.6" y="111.5">8</text>
<text x="20.2" y="117.9">3</text>
<text x="25.1" y="115.6" transform="rotate(-90 25.1 115.6)">1</text>
<text x="46.3" y="117.9">6</text>
<text x="59" y="115.3">7</text>
<text x="74.2" y="115.3">3</text>
<text x="86.9" y="117.9">1</text>
<text x="156.2" y="114">14</text>
<text x="179.6" y="114">6</text>
<text x="179.6" y="116.6">7</text>
<text x="179.6" y="119.1">9</text>
<text x="197.9" y="118.8" transform="rotate(-90 197.9 118.8)">1</text>
<text x="25.1" y="122" transform="rotate(-90 25.1 122)">2</text>
<text x="50.5" y="122" transform="rotate(-90 50.5 122)">4</text>
<text x="74.2" y="120.4">2</text>
<text x="179" y="125.5">11</text>
<text x="179" y="122.9">12</text>
<text x="194.9" y="121.7">2</text>
<text x="156.8" y="128">1</text>
<text x="179" y="128">10</text>
<text x="197.9" y="126.4" transform="rotate(-90 197.9 126.4)">3</text>
<text x="202.5" y="130.6">2</text>
<text x="205.5" y="127.7" transform="rotate(-90 205.5 127.7)">1</text>
<text x="83.6" y="134.7" transform="rotate(-90 83.6 134.7)">13</text>
<text x="166.1" y="136.6" transform="rotate(-90 166.1 136.6)">2</text>
<text x="171.2" y="136.6" transform="rotate(-90 171.2 136.6)">5</text>
<text x="205.5" y="135.3" transform="rotate(-90 205.5 135.3)">3</text>
<text x="78" y="138.2">1</text>
<text x="88.2" y="138.2">2</text>
<text x="83.6" y="146.8" transform="rotate(-90 83.6 146.8)">5</text>
<text x="78" y="150.9">4</text>
<text x="88.2" y="150.9">3</text>
<text x="50.5" y="158.8" transform="rotate(-90 50.5 158.8)">14</text>
<text x="83.6" y="159.5" transform="rotate(-90 83.6 159.5)">6</text>
<text x="78" y="163.6">8</text>
<text x="88.2" y="163.6">9</text>
<text x="83.6" y="172.8" transform="rotate(-90 83.6 172.8)">12</text>
<text x="133.9" y="171.2">1</text>
<text x="133.9" y="173.7">2</text>
<text x="152.4" y="173.7">15</text>
<text x="152.4" y="171.2">16</text>
<text x="50.5" y="178.5" transform="rotate(-90 50.5 178.5)">7</text>
<text x="77.4" y="176.3">11</text>
<text x="87.6" y="176.3">10</text>
<text x="133.9" y="176.3">3</text>
<text x="133.9" y="178.8">4</text>
<text x="152.4" y="178.8">13</text>
<text x="152.4" y="176.3">14</text>
<text x="133.9" y="181.4">5</text>
<text x="133.9" y="183.9">6</text>
<text x="152.4" y="183.9">11</text>
<text x="152.4" y="181.4">12</text>
<text x="133.9" y="186.4">7</text>
<text x="133.9" y="189">8</text>
<text x="152.4" y="186.4">10</text>
<text x="153" y="189">9</text>
</g>
<g font-size="1.8" fill="#0f0f0f">
<text x="268.6" y="41.6">AMP_MIC</text>
<text x="115.6" y="105.1">AMP_MIC</text>
<text x="115.6" y="114">AMP_PIEZO</text>
<text x="184.5" y="114">I2S_SCKI</text>
<text x="185" y="111.4">I2S_BCK</text>
<text x="183.9" y="119">I2S_DOUT</text>
<text x="184" y="116.5">I2S_LRCK</text>
<text x="73.7" y="130.5">GAIN_1</text>
<text x="247.6" y="136.8">USR_BTN</text>
<text x="247.6" y="134.3">USR_LED</text>
<text x="73.7" y="143.2">GAIN_10</text>
<text x="73.7" y="155.9">GAIN_100</text>
<text x="73.7" y="168.6">GAIN_1000</text>
<text x="119.4" y="173.6">USR_BTN</text>
<text x="119.4" y="171.1">USR_LED</text>
<text x="119.4" y="183.8">I2S_DOUT</text>
<text x="119.4" y="181.3">I2S_BCK</text>
<text x="159.8" y="183.8">GAIN_10</text>
<text x="161" y="181.3">GAIN_1</text>
<text x="119.4" y="188.9">I2S_LRCK</text>
<text x="119.4" y="186.3">I2S_SCKI</text>
<text x="157.3" y="188.9">GAIN_1000</text>
<text x="158.5" y="186.3">GAIN_100</text>
</g>
<text font-size="1.8" fill="#009600" x="94.9" y="117.8">AMP_PIEZO</text>
<text font-size=".5" fill="#840000" x="20.1" y="61.8">Mounting</text>
</svg>
